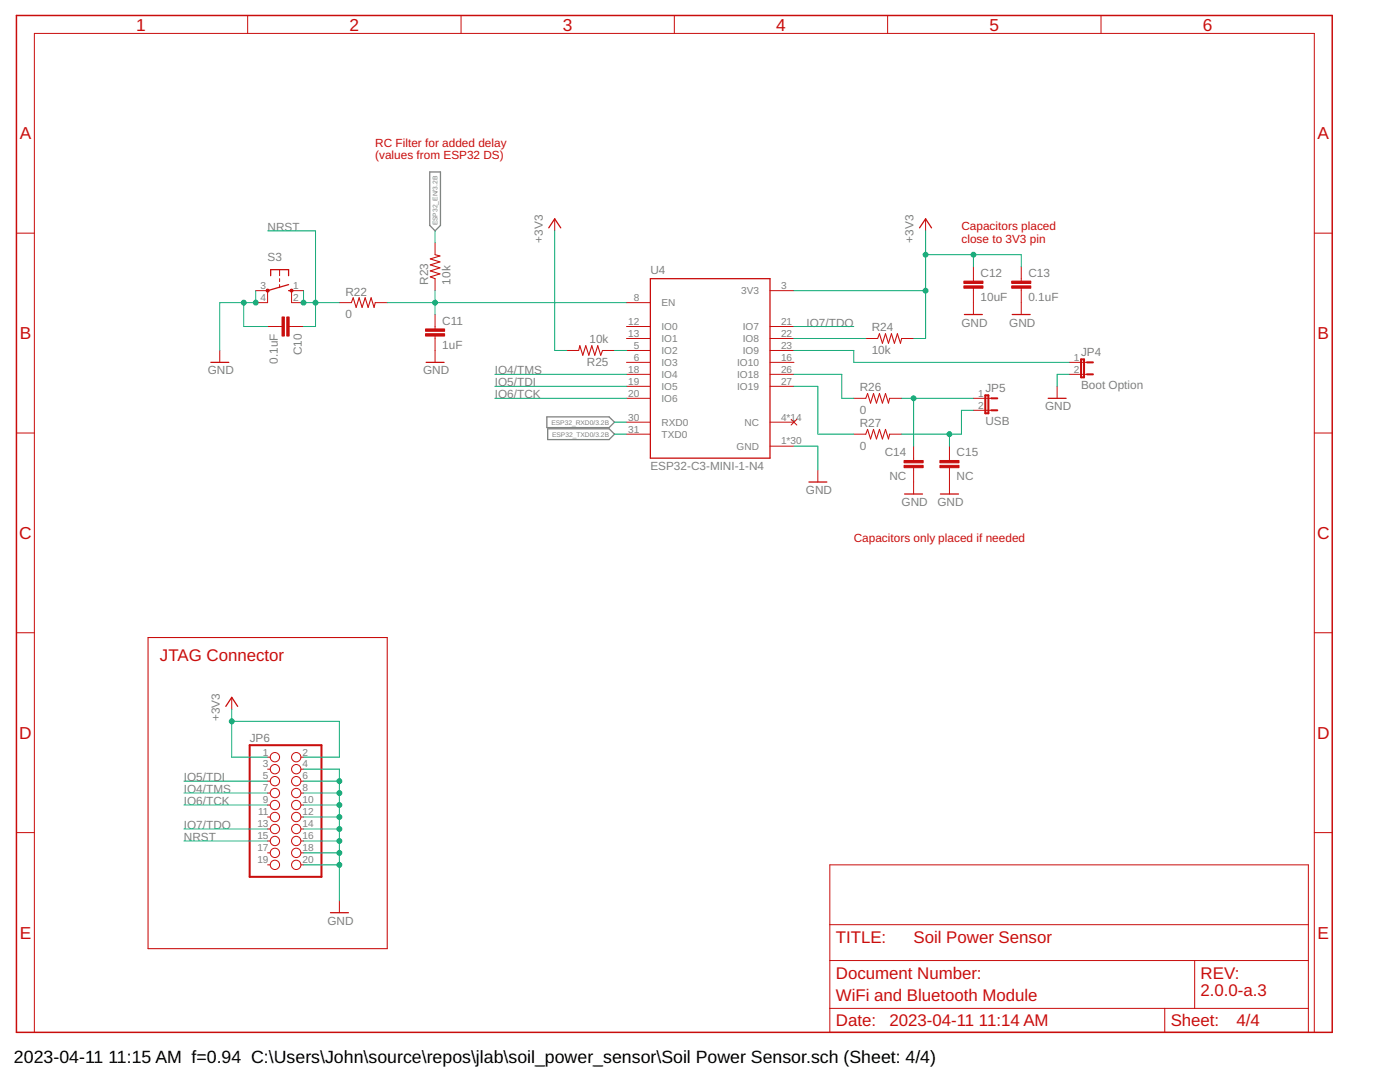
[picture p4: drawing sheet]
<svg xmlns="http://www.w3.org/2000/svg" width="279mm" height="216mm" viewBox="0 0 279 216" stroke-linecap="round" stroke-linejoin="round" font-family="sans-serif">
<path d="M85.8 34.3h2.1v10.7l-1.1 1.1-1-1.1zM109.1 83.2h12.5l1 1-1 1.1h-12.5zM109.3 85.6h12.3l1 1-1 1.1h-12.3z" fill="none" stroke="#808080" stroke-width=".25"/>
<path d="M86.8 50.8l1 .3-1.9 .6 1.9 .6-1.9 .6 1.9 .5-1.9 .7 1.9 .6-1.9 .5 .9 .4M70.1 60.4l.4-1 .6 1.9 .6-1.9 .6 1.9 .6-1.9 .6 1.9 .6-1.9 .6 1.9 .2-.9M115.5 69.9l.2-.9 .6 1.9 .6-1.9 .6 1.9 .6-1.9 .6 1.9 .6-1.9 .6 1.9 .3-1M172.8 79.5l.3-1 .6 1.9 .6-1.9 .6 1.9 .6-1.9 .6 1.9 .6-1.9 .6 1.9 .2-.9M175.2 67.5l.3-.9 .6 1.9 .6-1.9 .6 1.9 .6-1.9 .6 1.9 .6-1.9 .6 1.9 .2-1M172.8 86.6l.3-.9 .6 1.9 .6-1.9 .6 1.9 .6-1.9 .6 1.9 .6-1.9 .6 1.9 .2-1M29.5 127.2h47.8v62.1h-47.8z" fill="none" stroke="#c90d0c" stroke-width=".21"/>
<g fill="none" stroke="#c90d0c" stroke-width=".25">
<path d="M54 55v-1.2h3.6v1.2M57.6 58h.6M57.6 56.8l-4.2 1.2M109.5 45.5l1.2-1.8 1.2 1.8M129.8 55.6h23.9v35.8h-23.9zM183.5 45.5l1.2-1.8 1.2 1.8M42.1 72.3h3.6M85 72.3h3.6M192.5 62.8h3.5M202 62.8h3.6M209.2 79.5h3.6M161.4 96.2h3.6"/>
<path d="M180.5 98.6h3.6M187.7 98.6h3.6M45.1 140.9l1.1-1.8 1.2 1.8M66 182.1h3.5"/>
</g>
<g fill="none" stroke="#c90d0c" stroke-width=".2">
<path d="M49.4 3.1v3.6M92 3.1v3.6M134.6 3.1v3.6M177.1 3.1v3.6M219.7 3.1v3.6M3.3 46.5h3.6M51 58h2.4v2.4h-2.4M55.8 53.8v1.2M55.8 55.6v.6M55.8 56.8v.6M60.6 58h-2.4v2.4h2.4M86.8 48.5v2.3"/>
<path d="M86.8 55.6v2.4M110.7 43.7v2.4M153.7 58h4.8M184.7 43.7v2.4M194.3 53.2v2.9M194.3 57.5v5.3M203.8 53.2v2.9M203.8 57.5v5.3M262.3 46.5h3.6M43.9 69.9v2.4M53.4 65.2h2.9M57.7 65.2h2.9"/>
<path d="M67.7 60.4h2.4M74.9 60.4h2.4M86.8 62.8v2.8M86.8 67.1v5.2M113.1 69.9h2.4M120.2 69.9h2.4M125 69.9h4.8M125 72.3h4.8M125 60.4h4.8M125 65.2h4.8M125 67.5h4.8M125 74.7h4.8"/>
<path d="M125 77.1h4.8M125 79.5h4.8M153.7 69.9h4.8M153.7 72.3h4.8M153.7 65.2h4.8M153.7 67.5h4.8M153.7 74.7h4.8M153.7 77.1h4.8M170.4 79.5h2.4M172.8 67.5h2.4M177.5 79.5h2.4M179.9 67.5h2.4"/>
<path d="M194.3 79.5h3.5M211 77.1v2.4M213.4 72.3h3.5M213.4 74.7h3.5M3.3 86.4h3.6M125 84.2h4.8M125 86.6h4.8M153.7 89h4.8M153.7 84.2h4.8M157.9 83.7l1.1 1.1M159 83.7l-1.1 1.1M163.2 93.8v2.4"/>
<path d="M170.4 86.6h2.4M177.5 86.6h2.4M182.3 89v2.9M182.3 93.3v5.3M189.5 89v2.9M189.5 93.3v5.3M194.3 81.9h3.5M262.3 86.4h3.6M3.3 126.3h3.6M46.2 139.1v2.4M262.3 126.3h3.6M53.4 151.1h.5"/>
<path d="M53.4 153.5h.5M53.4 155.9h.5M53.4 158.2h.5M60 151.1h.6M60 153.5h.6M60 155.9h.6M60 158.2h.6M3.3 166.1h3.6M53.4 160.6h.5M53.4 163h.5M53.4 165.4h.5M53.4 167.8h.5"/>
<path d="M53.4 170.2h.5M53.4 172.6h.5M60 160.6h.6M60 163h.6M60 165.4h.6M60 167.8h.6M60 170.2h.6M60 172.6h.6M67.7 179.7v2.4M165.6 172.6h95.5v33.4h-95.5zM262.3 166.1h3.6M165.6 191.7h95.5"/>
<path d="M165.6 184.5h95.5M238.4 191.7v9.5M6.9 206v-199.3h255.4v199.3M165.6 201.2h95.5M232.5 201.2v4.8"/>
<circle cx="54.9" cy="153.5" r=".93"/>
<circle cx="54.9" cy="155.9" r=".93"/>
<circle cx="54.9" cy="158.2" r=".93"/>
<circle cx="54.9" cy="151.1" r=".93"/>
<circle cx="59.1" cy="158.2" r=".93"/>
<circle cx="59.1" cy="153.5" r=".93"/>
<circle cx="59.1" cy="155.9" r=".93"/>
<circle cx="59.1" cy="151.1" r=".93"/>
<circle cx="54.9" cy="163" r=".93"/>
<circle cx="54.9" cy="165.4" r=".93"/>
<circle cx="54.9" cy="167.8" r=".93"/>
<circle cx="54.9" cy="170.2" r=".93"/>
<circle cx="54.9" cy="160.6" r=".93"/>
<circle cx="54.9" cy="172.6" r=".93"/>
<circle cx="59.1" cy="167.8" r=".93"/>
<circle cx="59.1" cy="170.2" r=".93"/>
<circle cx="59.1" cy="172.6" r=".93"/>
<circle cx="59.1" cy="163" r=".93"/>
<circle cx="59.1" cy="160.6" r=".93"/>
<circle cx="59.1" cy="165.4" r=".93"/>
</g>
<g fill="#c90d0c" stroke="#c90d0c" stroke-width=".2">
<path d="M58 57.8h.4l.1 .2-.1 .2h-.4l-.1-.2z" fill-rule="evenodd"/>
<circle cx="53.4" cy="58" r=".31"/>
</g>
<g fill="#c90d0c" stroke="#c90d0c" stroke-width=".2">
<path d="M56.3 63.2h.4v3.9h-.4z"/>
<path d="M57.2 63.2h.5v3.9h-.5z"/>
<path d="M84.9 66.6h3.8v.5h-3.8z"/>
<path d="M84.9 65.6h3.8v.5h-3.8z"/>
<path d="M192.4 57h3.8v.5h-3.8z"/>
<path d="M192.4 56.1h3.8v.5h-3.8z"/>
<path d="M201.9 57h3.8v.5h-3.8z"/>
<path d="M201.9 56.1h3.8v.5h-3.8z"/>
<path d="M180.4 92.9h3.8v.4h-3.8z"/>
<path d="M180.4 91.9h3.8v.5h-3.8z"/>
<path d="M187.6 92.9h3.8v.4h-3.8z"/>
<path d="M187.6 91.9h3.8v.5h-3.8z"/>
</g>
<path d="M196.6 78.9h.7v3.6h-.7zM197.8 79.5h1.2M215.8 71.7h.5v3.6h-.5zM216.9 72.3h1.2M216.9 74.7h1.2M197.8 81.9h1.2M49.8 148.7h14.4v26.3h-14.4z" fill="none" stroke="#c90d0c" stroke-width=".4"/>
<path d="M3.3 3.1h262.6v202.9h-262.6z" fill="none" stroke="#c90d0c" stroke-width=".3"/>
<g fill="none" stroke="#0dab76" stroke-width=".2">
<path d="M51 58v2.4h-7.1v9.5M53.4 46.1h9.6v19.1h-2.4M60.6 58v2.4h7.1M86.8 46.1v2.4M86.8 58v4.8M110.7 46.1v23.8h2.4M158.5 58h26.2M184.7 46.1v21.4h-2.4M184.7 50.8h19.1v2.4M194.3 50.8v2.4M48.6 60.4v4.8h4.8M77.3 60.4h47.7"/>
<path d="M98.8 74.7h26.2M98.8 79.5h26.2M98.8 77.1h26.2M122.6 69.9h2.4M158.5 77.1h4.7v9.5h7.2M158.5 74.7h9.5v4.8h2.4M158.5 65.2h11.9M158.5 67.5h14.3M158.5 69.9h11.9v2.4h43M179.9 79.5h14.4M182.3 79.5v9.5M213.4 74.7h-2.4v2.4"/>
<path d="M122.6 86.6h2.4M122.6 84.2h2.4M158.5 89h4.7v4.8M189.5 86.6v2.4M194.3 81.9h-2.4v4.7h-12M36.7 155.9h16.7M36.7 158.2h16.7M46.2 143.9h21.5v7.2h-7.1M46.2 141.5v9.6h7.2M60.6 153.5h7.1v26.2M60.6 155.9h7.1M60.6 158.2h7.1"/>
<path d="M36.7 160.6h16.7M36.7 167.8h16.7M36.7 165.4h16.7M60.6 160.6h7.1M60.6 167.8h7.1M60.6 170.2h7.1M60.6 172.6h7.1M60.6 163h7.1M60.6 165.4h7.1"/>
</g>
<g fill="#0dab76" stroke="#0dab76" stroke-width=".2">
<circle cx="67.7" cy="170.2" r=".49"/>
<circle cx="67.7" cy="167.8" r=".49"/>
<circle cx="67.7" cy="165.4" r=".49"/>
<circle cx="67.7" cy="160.6" r=".49"/>
<circle cx="67.7" cy="163" r=".49"/>
<circle cx="67.7" cy="155.9" r=".49"/>
<circle cx="67.7" cy="158.2" r=".49"/>
<circle cx="67.7" cy="172.6" r=".49"/>
<circle cx="51" cy="60.4" r=".49"/>
<circle cx="48.6" cy="60.4" r=".49"/>
<circle cx="86.8" cy="60.4" r=".49"/>
<circle cx="182.3" cy="79.5" r=".49"/>
<circle cx="189.5" cy="86.6" r=".49"/>
<circle cx="60.6" cy="60.4" r=".49"/>
<circle cx="63" cy="60.4" r=".49"/>
<circle cx="184.7" cy="58" r=".49"/>
<circle cx="194.3" cy="50.8" r=".49"/>
<circle cx="184.7" cy="50.8" r=".49"/>
<circle cx="46.2" cy="143.9" r=".49"/>
</g>
<g font-size="3.5" fill="#c90d0c">
<text x="27.2" y="6.1">1</text>
<text x="69.8" y="6.1">2</text>
<text x="112.3" y="6.1">3</text>
<text x="154.9" y="6.1">4</text>
<text x="197.5" y="6.1">5</text>
<text x="240.1" y="6.1">6</text>
<text x="3.9" y="27.8">A</text>
<text x="262.9" y="27.8">A</text>
<text x="3.9" y="67.7">B</text>
<text x="262.9" y="67.7">B</text>
<text x="3.8" y="107.6">C</text>
<text x="262.8" y="107.6">C</text>
<text x="3.8" y="147.4">D</text>
<text x="262.8" y="147.4">D</text>
<text x="3.9" y="187.3">E</text>
<text x="262.9" y="187.3">E</text>
</g>
<g font-size="3.5">
<text x="2.8" y="212.1">2023-04-11</text>
<text x="21.6" y="212.1">11:15 AM f=0.94 C:\Users\John\source\repos\jlab\soil_power_sensor\Soil Power Sensor.sch (Sheet: 4/4)</text>
</g>
<g font-size="3.4" fill="#c90d0c">
<text x="31.9" y="132">JTAG Connector</text>
<text x="166.8" y="188.1">TITLE:</text>
<text x="182.3" y="188.1">Soil Power Sensor</text>
<text x="166.8" y="195.3">Document Number:</text>
<text x="239.6" y="195.3">REV:</text>
<text x="166.8" y="199.8">WiFi and Bluetooth Module</text>
<text x="239.6" y="198.8">2.0.0-a.3</text>
<text x="166.8" y="204.8">Date:</text>
<text x="177.5" y="204.8">2023-04-11</text>
<text x="195.4" y="204.8">11:14 AM</text>
<text x="233.6" y="204.8">Sheet:</text>
<text x="246.8" y="204.8">4/4</text>
</g>
<g font-size="2.3" fill="#c90d0c">
<text x="74.9" y="29.2">RC Filter for added delay</text>
<text x="74.9" y="31.7">(values from ESP32 DS)</text>
<text x="191.9" y="45.9">Capacitors placed</text>
<text x="191.9" y="48.4">close to 3V3 pin</text>
<text x="170.4" y="108.1">Capacitors only placed if needed</text>
</g>
<g font-size="2.3" fill="#808080">
<text x="53.4" y="46.1">NRST</text>
<text x="53.4" y="52">S3</text>
<text x="108.3" y="48.4" transform="rotate(-90 108.3 48.4)">+3V3</text>
<text x="182.3" y="48.4" transform="rotate(-90 182.3 48.4)">+3V3</text>
<text x="68.9" y="59">R22</text>
<text x="85.4" y="56.8" transform="rotate(-90 85.4 56.8)">R23</text>
<text x="89.9" y="56.8" transform="rotate(-90 89.9 56.8)">10k</text>
<text x="129.8" y="54.6">U4</text>
<text x="195.7" y="55.2">C12</text>
<text x="205.2" y="55.2">C13</text>
<text x="68.9" y="63.5">0</text>
<text x="88.3" y="64.8">C11</text>
<text x="161" y="65.2">IO7/TDO</text>
<text x="191.9" y="65.2">GND</text>
<text x="195.7" y="60">10uF</text>
<text x="201.4" y="65.2">GND</text>
<text x="205.2" y="60">0.1uF</text>
<text x="60.2" y="70.9" transform="rotate(-90 60.2 70.9)">C10</text>
<text x="88.3" y="69.6">1uF</text>
<text x="117.6" y="68.5">10k</text>
<text x="174" y="70.6">10k</text>
<text x="174" y="66.1">R24</text>
<text x="215.7" y="71.1">JP4</text>
<text x="41.5" y="74.7">GND</text>
<text x="55.4" y="72.6" transform="rotate(-90 55.4 72.6)">0.1uF</text>
<text x="84.4" y="74.7">GND</text>
<text x="98.8" y="74.7">IO4/TMS</text>
<text x="98.8" y="77.1">IO5/TDI</text>
<text x="117.1" y="73">R25</text>
<text x="215.7" y="77.7">Boot Option</text>
<text x="98.8" y="79.5">IO6/TCK</text>
<text x="171.6" y="82.6">0</text>
<text x="171.6" y="78.1">R26</text>
<text x="196.6" y="78.3">JP5</text>
<text x="208.6" y="81.9">GND</text>
<text x="171.6" y="89.7">0</text>
<text x="171.6" y="85.2">R27</text>
<text x="196.6" y="84.8">USB</text>
<text x="129.8" y="93.8">ESP32-C3-MINI-1-N4</text>
<text x="176.6" y="91.1">C14</text>
<text x="177.5" y="95.8">NC</text>
<text x="190.9" y="95.8">NC</text>
<text x="190.9" y="91.1">C15</text>
<text x="160.8" y="98.6">GND</text>
<text x="179.9" y="101">GND</text>
<text x="187.1" y="101">GND</text>
<text x="43.9" y="143.9" transform="rotate(-90 43.9 143.9)">+3V3</text>
<text x="49.8" y="148.1">JP6</text>
<text x="36.7" y="155.9">IO5/TDI</text>
<text x="36.7" y="158.3">IO4/TMS</text>
<text x="36.7" y="160.6">IO6/TCK</text>
<text x="36.7" y="165.4">IO7/TDO</text>
<text x="36.7" y="167.8">NRST</text>
<text x="65.3" y="184.5">GND</text>
</g>
<g font-size="2" fill="#808080">
<text x="52" y="57.7">3</text>
<text x="58.5" y="57.7">1</text>
<text x="147.9" y="58.7">3V3</text>
<text x="155.9" y="57.7">3</text>
<text x="52" y="60">4</text>
<text x="58.5" y="60">2</text>
<text x="125.4" y="64.8">12</text>
<text x="126.5" y="60">8</text>
<text x="132" y="61.1">EN</text>
<text x="132" y="65.9">IO0</text>
<text x="148.2" y="65.9">IO7</text>
<text x="155.9" y="64.8">21</text>
<text x="125.4" y="67.2">13</text>
<text x="126.5" y="69.6">5</text>
<text x="126.5" y="72">6</text>
<text x="132" y="70.6">IO2</text>
<text x="132" y="68.3">IO1</text>
<text x="148.2" y="68.3">IO8</text>
<text x="148.2" y="70.7">IO9</text>
<text x="155.9" y="72">16</text>
<text x="155.9" y="67.2">22</text>
<text x="155.9" y="69.6">23</text>
<text x="214.3" y="72">1</text>
<text x="125.4" y="74.4">18</text>
<text x="125.4" y="76.8">19</text>
<text x="132" y="73">IO3</text>
<text x="132" y="75.4">IO4</text>
<text x="132" y="77.8">IO5</text>
<text x="147.1" y="73">IO10</text>
<text x="147.1" y="75.4">IO18</text>
<text x="147.1" y="77.8">IO19</text>
<text x="155.9" y="74.4">26</text>
<text x="155.9" y="76.8">27</text>
<text x="214.3" y="74.4">2</text>
<text x="125.4" y="79.1">20</text>
<text x="125.4" y="83.9">30</text>
<text x="132" y="80.2">IO6</text>
<text x="155.9" y="83.9">4*14</text>
<text x="195.2" y="79.1">1</text>
<text x="195.2" y="81.5">2</text>
<text x="125.4" y="86.3">31</text>
<text x="132" y="85">RXD0</text>
<text x="132" y="87.4">TXD0</text>
<text x="147" y="89.7">GND</text>
<text x="148.6" y="85">NC</text>
<text x="155.9" y="88.7">1*30</text>
<text x="52.5" y="150.8">1</text>
<text x="52.5" y="153.1">3</text>
<text x="52.5" y="155.5">5</text>
<text x="60.4" y="150.8">2</text>
<text x="60.4" y="153.1">4</text>
<text x="60.4" y="155.5">6</text>
<text x="52.5" y="157.9">7</text>
<text x="52.5" y="160.3">9</text>
<text x="60.4" y="157.9">8</text>
<text x="60.4" y="160.3">10</text>
<text x="51.4" y="165.1">13</text>
<text x="51.4" y="167.5">15</text>
<text x="51.5" y="162.7">11</text>
<text x="60.4" y="162.7">12</text>
<text x="60.4" y="165.1">14</text>
<text x="60.4" y="167.5">16</text>
<text x="51.4" y="169.9">17</text>
<text x="51.4" y="172.2">19</text>
<text x="60.4" y="169.9">18</text>
<text x="60.4" y="172.2">20</text>
</g>
<g font-size="1.3" fill="#808080">
<text x="87.3" y="45" transform="rotate(-90 87.3 45)">ESP32_EN/3.2B</text>
<text x="110" y="84.7">ESP32_RXD0/3.2B</text>
<text x="110.2" y="87.1">ESP32_TXD0/3.2B</text>
</g>
</svg>
